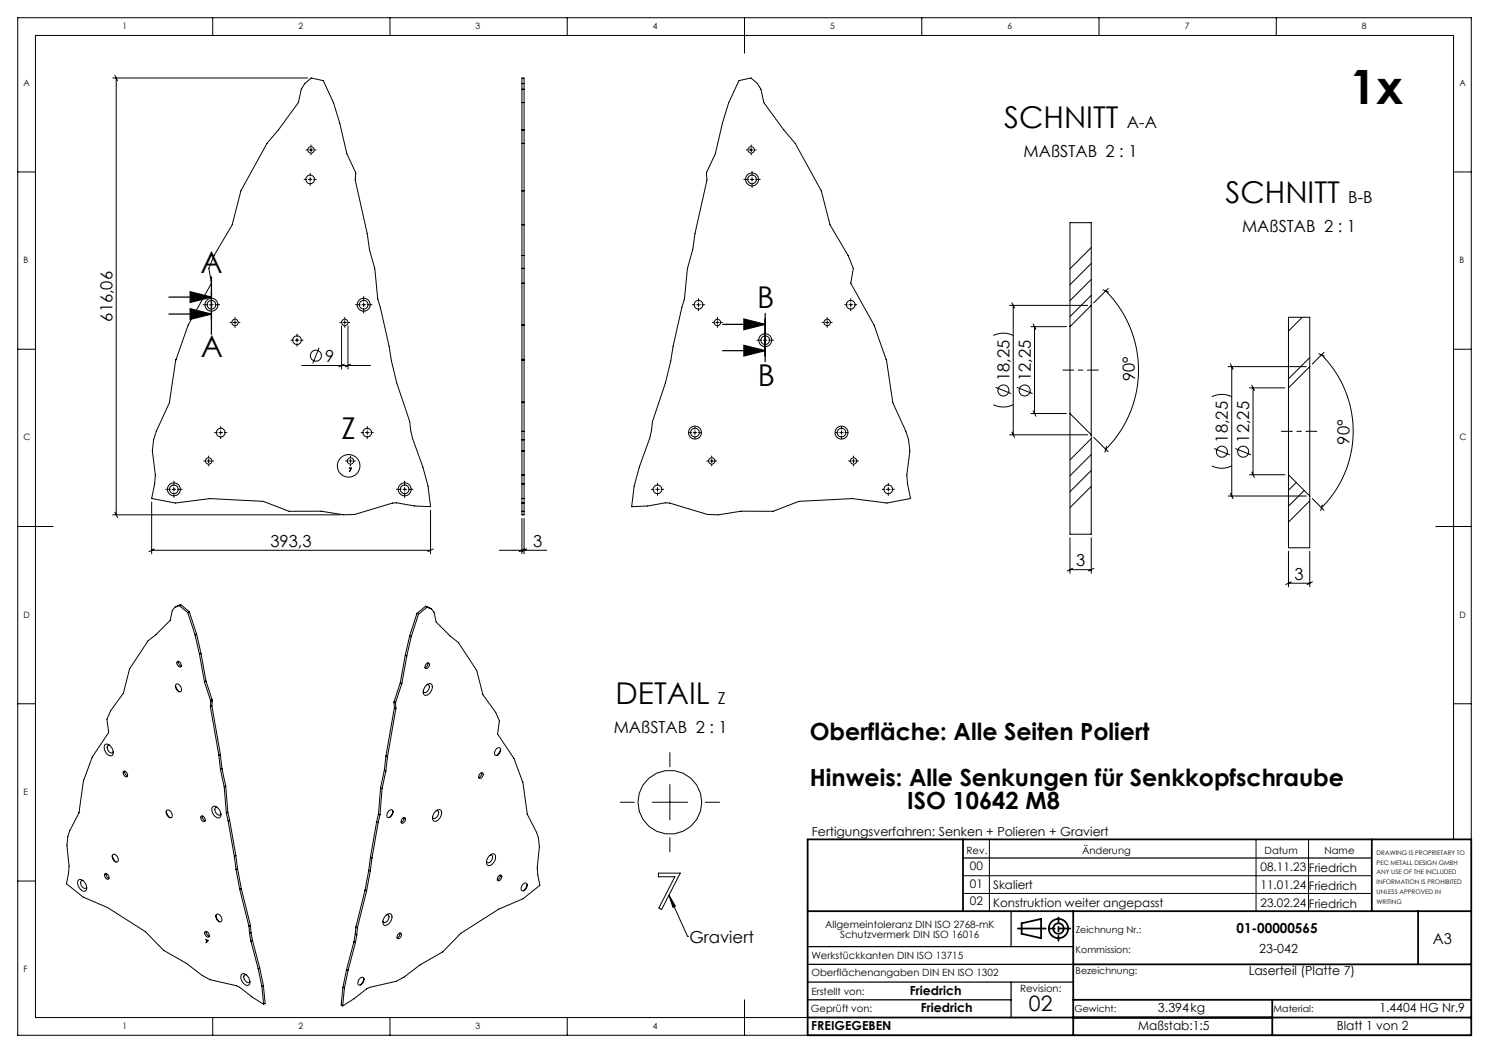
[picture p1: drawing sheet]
<svg xmlns="http://www.w3.org/2000/svg" width="420mm" height="297mm" viewBox="0 0 420 297" stroke-linecap="round" stroke-linejoin="round" font-family="sans-serif">
<g fill="none" stroke="#000" stroke-width=".28">
<path d="M60 5v5M110 5v5M160 5v5M210 5v10M260 5v5M310 5v5M360 5v5M31.8 22h55M32.4 21.2l.8 1.6M32.8 22v123.2M86 23.6l1.8-1.6 3.4 .7 2.9 6.4 1.8 5.7 1.9 8.6 2.5 5.2-.1 2.2 3.4 15 .6 4.6 1.5 5.4 .9 8.5 .7 2.4 2.5 11 .6 4.1 1.5 6.2 3.7 10.9 .2 2.4 .6 2.3 2.9 8.1 1.4 5.4 .7 5.8-4.5-.2-5-.9-1.2 .1-10.6 3.2-3.1 .1-6.4-1h-9.1l-7.2-2.8-15.1-.8-9.7 1.3-6.7-1.3 .8-4.1 .2-2.5-.8-6.8 .3-3.1 .8-2.5 3.7-8.1 1.8-12 3.5-9.8 6.5-11.8-.7-4.2 1.5-3.6 5.1-8.7 2.4-9.6 7.4-13.4 3.2-3.8 5.7-7.7 .8-3.7zM147.2 22h.6v123.2h-.6z"/>
<path d="M147.2 36.6h.6M147.2 28.9h.6M147.2 25.2h.6M147.2 23.6h.6M208.4 22.7l3.4-.7 1.9 1.6 .9 1.6 .9 3.7 5.6 7.7 3.2 3.8 7.4 13.4 2.4 9.6 5.1 8.7 1.5 3.6-.7 4.2 6.5 11.8 3.5 9.8 1.8 12 3.7 8.1 .8 2.5 .3 3.1-.8 6.8 .2 2.5 .8 4.1-6.6 1.3-9.8-1.3-15.1 .8-7.2 2.8h-9.1l-6.3 1-3.1-.1-10.7-3.2-1.2-.1-5 .9-4.5 .2 .7-5.8 1.4-5.4 3-8.1 .5-2.3 .2-2.4 3.7-10.9 1.5-6.2 .7-4.1 2.4-11 .8-2.4 .8-8.5 1.5-5.4 .6-4.6 3.4-15-.1-2.2 2.5-5.2 2-8.6 1.7-5.7zM5 48.5h5M85.8 50.6h.7M86.3 42.3h.4M87 50.6h1M87.2 42.3h1M87.5 48.9v.7M87.5 50.1v1"/>
<path d="M87.5 51.6v.7M87.7 40.9v.4M87.7 41.8v1M87.7 43.3v.4M88.5 50.6h.7M88.7 42.3h.4M147.2 53.8h.6M147.2 40.4h.6M209.8 50.6h1.3M210.5 42.3h.4M211.4 42.3h1M211.6 50.6h1"/>
<path d="M211.9 40.9v.4M211.9 41.8v1M211.9 43.3v.4M212.1 48.3v1.3M212.1 50.1v1M212.1 51.6v1.3M212.9 42.3h.4M213.1 50.6h1.4M410 48.5h5M147.2 79.9h.6M147.2 72.1h.6M147.2 75.7h.6"/>
<path d="M147.2 63.4h.6M307.8 69.8l-6 6M307.8 74.3l-6 6M307.8 78.8l-6 6M5 98.5h5M57.3 86h1.3M59.1 86h1M59.6 83.6v1.4M59.6 85.5v1M59.6 87v1.3M60.6 86h1.4M64.9 90.9h.4"/>
<path d="M65.8 90.9h1M66.3 89.5v.4M66.3 90.4v1M66.3 91.9v.4M67.3 90.9h.4M82.1 96h.7M83.3 96h1M83.8 94.2v.8M83.8 95.5v1M83.8 97v.7M84.8 96h.7M90 98.1l-1.8 4.4"/>
<path d="M95.9 90.9h.4M96.4 91.9v12.2M96.8 90.9h1M97.3 89.5v.4M97.3 90.4v1M97.3 91.9v.4M98.2 91.9v12.2M98.3 90.9h.4M100.3 86h1.3M102.1 86h1M102.6 83.6v1.4M102.6 85.5v1"/>
<path d="M102.6 87v1.3M103.6 86h1.3M147.2 91.7h.6M195.3 86h.7M196.5 86h1M197 84.2v.8M197 85.5v1M197 87v.7M198 86h.8M201 90.9h.4M201.9 90.9h1M202.4 89.5v.4"/>
<path d="M202.4 90.4v1M202.4 91.9v.4M203.4 90.9h.4M213.5 96h1.3M215.3 96h1M215.8 93.6v1.4M215.8 95.5v1M215.8 97v1.3M216.8 96h1.4M231.9 90.9h.4M232.8 90.9h1M233.3 89.5v.4"/>
<path d="M233.3 90.4v1M233.3 91.9v.4M234.3 90.9h.4M238.2 86h.8M239.5 86h1M240 84.2v.8M240 85.5v1M240 87v.7M241 86h.7M280.2 94.6a6.3 6.3 0 0 1 5.6 0M284.8 86.1h22M285.4 85.4l.8 1.5"/>
<path d="M285.8 86.1v36.5M290.8 92.1h10M291.4 91.4l.8 1.5M291.8 92.1v24.5M301.8 92.1v24.5M307.8 83.3l-6 6M307.8 86.1v36.5M307.8 86.1v-23.3h-6v29.3M307.8 86.1l-6 6M311.1 81.7l1.6 .7M311.9 82.1a31.6 31.6 0 0 1 0 44.6M312.6 81.3l-4.1 4.1"/>
<path d="M367.3 89.5l-3.9 3.9M372 99.8l1.5 .6M373.5 99.4l-3.4 3.3M410 98.5h5M85.1 103.1h19.4M97.1 102.7l-1.5 .8M98.9 102.7l-1.5 .8M147.2 113.5h.6M147.2 113.4h.6M147.2 101.5h.6M147.2 101.4h.6M280.2 114.1a6.3 6.3 0 0 0 5.6 0"/>
<path d="M280.8 109.2l4.4 1.8M286.8 109.2l4.4 1.8M290.8 116.6h10M291.4 115.9l.8 1.5M301.8 116.6v34.1h6M301.8 116.6l6 6M341.8 111.9a6.3 6.3 0 0 1 5.6 0M346.4 103.4h22M347.1 102.6l.7 1.6M347.4 103.4v36.5M352.4 109.4h10M353.1 108.6l.7 1.6"/>
<path d="M353.4 109.4v24.5M363.4 109.4v24.5M369.4 103.4v-13.9h-6v19.9M369.4 103.4v36.5M369.4 103.4l-6 6M369.4 100.9l-6 6M372.8 100.1a30.5 30.5 0 0 1 0 43.1M46.7 138h1.3M48.5 138h1M49 135.7v1.3M49 137.5v1M49 139v1.3"/>
<path d="M50 138h1.4M57.5 130h.4M58.4 130h1M58.9 128.6v.4M58.9 129.5v1M58.9 131v.4M59.9 130h.4M60.5 122h.8M61.8 122h1M62.3 120.3v.7M62.3 121.5v1M62.3 123v.7"/>
<path d="M63.3 122h.7M97.5 130h.4M98.4 130h1M98.5 132h.6l-.5 1 .4-.9zM98.9 128.6v.4M98.9 129.5v1M98.9 131v.4M99.9 130h.4M101.9 122h.7M103.1 122h1M103.6 120.3v.7M103.6 121.5v1"/>
<path d="M103.6 123v.7M104.6 122h.7M111.8 138h1.3M113.6 138h1M114.1 135.7v1.3M114.1 137.5v1M114.1 139v1.3M115.1 138h1.4M147.2 136.5h.6M147.2 127.2h.6M147.2 134h.6M147.2 124.1h.6"/>
<path d="M147.2 121.6h.6M183.7 138h.8M185 138h1M185.5 136.3v.7M185.5 137.5v1M185.5 139v.7M186.5 138h.7M194.3 122h.7M195.5 122h1M196 120.3v.7M196 121.5v1M196 123v.7"/>
<path d="M197 122h.8M199.4 130h.4M200.3 130h1M200.8 128.6v.4M200.8 129.5v1M200.8 131v.4M201.8 130h.4M235.6 122h.8M236.9 122h1M237.4 120.3v.7M237.4 121.5v1M237.4 123v.7"/>
<path d="M238.4 122h.7M239.4 130h.4M240.3 130h1M240.8 128.6v.4M240.8 129.5v1M240.8 131v.4M241.8 130h.4M248.8 138h.8M250.1 138h1M250.6 136.3v.7M250.6 137.5v1M250.6 139v.7"/>
<path d="M251.6 138h.7M284.8 122.6h22M285.4 121.9l.8 1.5M307.8 123.7l-6 6M307.8 128.2l-6 6M307.8 132.7l-6 6M307.8 137.2l-6 6M307.8 122.6v28.1M308.5 123.3l4.1 4.1M312.1 125.9l-.4 1.6M341.8 131.4a6.3 6.3 0 0 0 5.6 0M342.4 126.5l4.5 1.8"/>
<path d="M346.4 139.9h22M347.1 139.1l.7 1.6M348.4 126.5l4.5 1.8M352.4 133.9h10M353.1 133.1l.7 1.6M363.4 133.9v20.6h6v-14.6M363.4 133.9l6 6M365.6 136.1l-2.2 2.2M367.9 138.3l-4.5 4.5M5 148.5h10M31.8 145.2h64.2M32.4 144.4l.8 1.6"/>
<path d="M42.8 155.2h78.6M42.8 141.6v14.6M43.5 154.8l-1.5 .8M121.4 143.9v12.3M122.2 154.8l-1.5 .8M140.9 155.2h13.3M147.2 146.2v10M147.2 140.6h.6M147.2 141.9h.6M147.2 144.2h.6M147.8 146.2v10M148 154.8l-1.5 .8"/>
<path d="M148.6 154.8l-1.5 .8M301.8 151.7v10M307.8 150.6v.1M307.8 151.7v10M363.4 155.5v10M369.4 141.3l-6 6M369.4 155.5v10M370.1 140.6l3.4 3.3M373 142.4l-.5 1.6M405 148.5h10M49.3 171.3l-.7 .9-.6 2.8-4 4-2.3 1.8-5.2 7.9-1.7 6.8-3.6 5-1 2.4 .5 3.7-4.7 6.9-2.5 6.6-1.2 9.1-2.6 5.1-.6 1.7-.2 2.4 .6 5.9-.2 1.9-.6 3.1 4.8 3.7 6.9 3 10.6 6.8 5.1 5.2 6.4 3.7 4.6 3.4 2.1 1.2 7.6 1.7 .8 .5 3.6 2.8 3.2 2M50.6 170.8l-1.3 .5"/>
<path d="M50.6 170.8l2.4 2M51 170.5l-.4 .3M51 170.5l2.4 2M51 170.5l-1.7 .8M53 172.8l2 6.3M53.4 172.5l-.4 .3M53.4 172.5l2.1 6.4M55 179.1l1.3 5.4M55.5 178.9l-.5 .2M55.5 178.9l1.2 5.4M115.6 179.3l.4 .3M115.6 179.3l-1.3 5.4"/>
<path d="M116 179.6l-1.3 5.4M117.6 173l.4 .2M117.6 173l-2 6.3M118 173.2l-2 6.4M120 171l.5 .2M120 171l-2.4 2M120 171l1.7 .8M120.5 171.2l1.2 .6M120.5 171.2l-2.5 2M121.7 171.8l.7 .9 .6 2.7 4 4 2.3 1.8 5.2 7.9 1.7 6.9 3.6 4.9 1.1 2.4-.5 3.7 4.6 7 2.5 6.6 1.2 9.1 2.7 5.1 .5 1.6 .2 2.4-.6 5.9 .2 2 .6 3-4.7 3.8-6.9 2.9-10.7 6.8-5.1 5.3-6.4 3.6-4.5 3.5-2.2 1.2-7.6 1.7-.8 .4-3.5 2.8-3.2 2M301.8 160.7h6M302.6 160.3l-1.6 .8"/>
<path d="M308.6 160.3l-1.6 .8M363.4 164.5h6M364.2 164.1l-1.5 .8M370.2 164.1l-1.5 .8M5 198.5h5M49.5 193.3l.4 1 .6 .8M49.7 193a1.33 1.33 0 0 1 1.3 .7 1.33 1.33 0 0 1-.2 1.4 1.49 1.49 0 0 1-1.1-2.1zM50 186.6a.89 .89 0 0 1 1 .5 .89 .89 0 0 1-.2 1 1.18 1.18 0 0 1-.8-1.5zM50.3 186.5a1.27 1.27 0 0 0 .8 1.4M56.3 184.5l1.4 7.8M56.7 184.3l-.4 .2M56.7 184.3l1.4 7.8"/>
<path d="M57.7 192.3l1.7 5.3M58.1 192.1l-.4 .2M58.1 192.1l1.7 5.2M59.3 199.4l2.4 13.6M59.4 197.6l.1 .3M59.5 197.9l-.2 1.5M59.8 199.1l-.5 .3M59.8 199.1l2.4 13.7M59.8 197.3l-.4 .3M59.8 197.3l.1 .3M59.9 197.6l-.4 .3M59.9 197.6l-.1 1.5"/>
<path d="M111.1 198.1l.5 .2M111.1 198.1l.1 1.5M111.2 197.8l.4 .2M111.2 197.8l-.1 .3M111.2 199.6l.5 .2M111.2 199.6l-2.3 13.6M111.6 198.3l.1 1.5M111.6 198v.3M111.7 199.8l-2.4 13.7M112.9 192.5l.4 .3M112.9 192.5l-1.7 5.3M113.3 192.8l-1.7 5.2"/>
<path d="M114.3 184.7l.4 .3M114.3 184.7l-1.4 7.8M114.7 185l-1.4 7.8M120.2 193.4a.98 .98 0 0 1 1.4-.5 .98 .98 0 0 1 .3 1.5 1.95 1.95 0 0 1-2.1 1.7 1.95 1.95 0 0 1 .4-2.7zM120.2 187.3a.52 .52 0 0 1 .8-.3 .52 .52 0 0 1 0 .9 .6 .6 0 0 1-.4 .6 .6 .6 0 0 1-.7-.4zM120.4 193.1a.65 .65 0 0 1 .7 .4 .65 .65 0 0 1-.1 .7 1.07 1.07 0 0 1-1.5 .9l-.1-.2M120.7 187a1.27 1.27 0 0 1-.8 1.3M410 198.5h5M29.6 210.1a1.56 1.56 0 0 1 2.1 1.2 1.14 1.14 0 0 1-.5 1.9 2.4 2.4 0 0 1-1.6-3.1zM30.9 210.2a.65 .65 0 0 0-.7 .3 .65 .65 0 0 0 .1 .8 1.07 1.07 0 0 0 1.6 .9v-.2M34.8 217.6a.89 .89 0 0 1 1 .5 .89 .89 0 0 1-.2 1 1.18 1.18 0 0 1-.8-1.5zM35.2 217.5a1.28 1.28 0 0 0 .8 1.4"/>
<path d="M61.7 213l.5 4.1M62.2 212.8l-.5 .2M62.2 212.8l.4 4M62.2 217.1l1 4.9M62.6 216.8l-.4 .3M62.6 216.8l1.1 5M108.4 217.3l.4 .2M108.4 217.3l-1.1 4.9M108.8 217.5l-1 5M108.9 213.2l.4 .3M108.9 213.2l-.5 4.1M109.3 213.5l-.5 4"/>
<path d="M135.4 218.2a.52 .52 0 0 1 .8-.2 .52 .52 0 0 1 0 .8 .6 .6 0 0 1-.5 .7 .6 .6 0 0 1-.7-.4zM135.8 218a1.28 1.28 0 0 1-.8 1.3M140 211.2a.67 .67 0 0 1 1-.2 .67 .67 0 0 1 .1 1 1.07 1.07 0 0 1-1.5 .9l-.1-.7zM141.2 211.3l-.4 1-.6 .8M188.9 212.3v4M46.9 228.8l.3 1 .7 .8M47.1 228.5a1.33 1.33 0 0 1 1.3 .7 1.33 1.33 0 0 1-.2 1.5 1.49 1.49 0 0 1-1.1-2.2zM56.7 230.2a.89 .89 0 0 1 1 .5 .89 .89 0 0 1-.2 1.1 1.18 1.18 0 0 1-.8-1.6zM57.1 230.1a1.28 1.28 0 0 0 .8 1.4M60 227.6a1.56 1.56 0 0 1 2.1 1.2 1.14 1.14 0 0 1-.6 1.9 2.4 2.4 0 0 1-1.5-3.1zM61.3 227.7a.65 .65 0 0 0-.7 .4 .65 .65 0 0 0 .1 .7 1.07 1.07 0 0 0 1.5 .9l.1-.2M63.2 222l.6 7.4"/>
<path d="M63.7 221.8l-.5 .2M63.7 221.8l.6 7.3M63.8 229.4l.6 2.2M64.3 229.1l-.5 .3M64.3 229.1l.5 2.2M64.4 231.6l1.7 9.9M64.8 231.3l1.7 10M64.8 231.3l-.4 .3M106.2 231.8l.5 .2M106.2 231.8l-1.7 10M106.7 232l-1.8 10M106.8 229.6l.4 .2"/>
<path d="M106.8 229.6l-.6 2.2M107.2 229.8l-.5 2.2M107.3 222.2l.5 .3M107.3 222.2l-.5 7.4M107.8 222.5l-.6 7.3M109.7 228.7a.67 .67 0 0 1 1-.2 .67 .67 0 0 1 .1 1 1.07 1.07 0 0 1-1.6 .9v-.9zM110.8 228.8l-.3 1-.7 .8M113.5 230.9a.52 .52 0 0 1 .8-.2 .52 .52 0 0 1 0 .8 .6 .6 0 0 1-.5 .7 .6 .6 0 0 1-.7-.4zM113.9 230.6a1.27 1.27 0 0 1-.8 1.4M122.8 228.9a.98 .98 0 0 1 1.4-.5 .98 .98 0 0 1 .3 1.5 1.95 1.95 0 0 1-2.1 1.7 1.95 1.95 0 0 1 .4-2.7zM123 228.7a.65 .65 0 0 1 .7 .3 .65 .65 0 0 1-.1 .8 1.07 1.07 0 0 1-1.5 .9l-.1-.2M174.9 226.3h4"/>
<path d="M183.9 226.3h10M188.9 221.3v10M188.9 236.3v4M198.9 226.3h4M227.8 236.8v55.2M279.1 236.8v20.2M354.3 236.8v20.2M369.1 236.8v20.2M410 236.8v-226.8h-400v277h217.8M415 236.8v-231.8h-410v287h410M5 248.5h5M22.1 248.3a1.56 1.56 0 0 1 2.1 1.2 1.14 1.14 0 0 1-.5 1.9 2.4 2.4 0 0 1-1.6-3.1z"/>
<path d="M23.4 248.4a.65 .65 0 0 0-.7 .3 .65 .65 0 0 0 .1 .8 1.07 1.07 0 0 0 1.6 .9v-.2M29.6 246.5a.89 .89 0 0 1 1 .4 .89 .89 0 0 1-.2 1.1 1.18 1.18 0 0 1-.8-1.5zM29.9 246.4a1.27 1.27 0 0 0 .8 1.4M31.7 241.3l.3 1 .7 .8M31.9 241a1.33 1.33 0 0 1 1.2 .7 1.33 1.33 0 0 1-.1 1.4 1.5 1.5 0 0 1-1.1-2.1zM60.9 258.2l.3 1 .7 .8M61.1 257.9a1.33 1.33 0 0 1 1.3 .7 1.33 1.33 0 0 1-.2 1.4 1.49 1.49 0 0 1-1.1-2.1zM66.1 241.5l.5 3.7M66.5 241.3l-.4 .2M66.5 241.3l.5 3.7M66.6 245.2l1 5.7M67 245l-.4 .2"/>
<path d="M67 245l1.1 5.6M67.6 250.9l2.6 10.4M68.1 250.6l-.5 .3M68.1 250.6l2.5 10.4M103 251.1l.4 .2M103 251.1l-2.6 10.4M103.4 251.3l-2.6 10.4M104 245.4l.4 .3M104 245.4l-1 5.7M104.4 245.7l-1 5.6M104.5 241.8l.4 .2M104.5 241.8l-.5 3.6"/>
<path d="M104.9 242l-.5 3.7M108.8 258.3a.98 .98 0 0 1 1.4-.5 .98 .98 0 0 1 .3 1.4 1.95 1.95 0 0 1-2.1 1.7 1.95 1.95 0 0 1 .4-2.6zM109 258a.65 .65 0 0 1 .7 .4 .65 .65 0 0 1-.1 .7 1.07 1.07 0 0 1-1.5 .9l-.1-.2M138 241.4a.98 .98 0 0 1 1.4-.5 .98 .98 0 0 1 .3 1.5 1.95 1.95 0 0 1-2.1 1.7 1.95 1.95 0 0 1 .4-2.7zM138.3 241.2a.65 .65 0 0 1 .7 .3 .65 .65 0 0 1-.2 .8 1.07 1.07 0 0 1-1.5 .9l-.1-.2M140.6 247.1a.52 .52 0 0 1 .8-.2 .52 .52 0 0 1 0 .8 .6 .6 0 0 1-.4 .7 .6 .6 0 0 1-.7-.4zM141.1 246.8a1.27 1.27 0 0 1-.8 1.4M147.5 249.4a.67 .67 0 0 1 1-.2 .67 .67 0 0 1 .1 1 1.07 1.07 0 0 1-1.5 .9l-.1-.7zM148.7 249.5l-.4 .9-.6 .8M185.7 246.3h6.2l-5.3 10.2-.8-.4 4.6-8.8h-4.7zM188.7 252.5l1.8 3.1-.7 .3zM188.7 252.5l5.2 11.6"/>
<path d="M271.6 252h115.3M271.6 247h115.3M57.9 262.8a.89 .89 0 0 1 1 .5 .89 .89 0 0 1-.2 1 1.18 1.18 0 0 1-.8-1.5zM58.2 265.8h.1M58.2 262.7a1.27 1.27 0 0 0 .8 1.4M58.5 265.3h.1M58.5 265.3l-.3-.3 .4 .3-.4 .5M58.5 265.3l-.3 .5M68.1 274.8a1.56 1.56 0 0 1 2.2 1.3 1.14 1.14 0 0 1-.6 1.8 2.4 2.4 0 0 1-1.6-3.1zM69.4 275a.65 .65 0 0 0-.7 .3 .65 .65 0 0 0 .2 .8 1.07 1.07 0 0 0 1.5 .9l.1-.2M70.2 261.3l.2 2M70.4 263.3l.4 2.1"/>
<path d="M70.6 261l-.4 .3M70.6 261l.2 2M70.8 265.4l2 7.8M70.8 263l-.4 .3M70.8 263l.4 2.2M71.2 265.2l-.4 .2M71.2 265.2l2.1 7.8M72.8 273.2l1.1 5M73.3 273l-.5 .2M73.3 273l1 5M73.9 278.2l.5 5.1M74.3 278l-.4 .2"/>
<path d="M74.3 278l.5 5-.4 .3M96.7 278.4l.5 .3M96.7 278.4l-.5 5.1 .5 .2M97.2 278.7l-.5 5M97.8 273.4l.4 .3M97.8 273.4l-1.1 5M98.2 273.7l-1 5M99.8 265.6l.5 .3M99.8 265.6l-2 7.8M100.2 263.5l.4 .2M100.2 263.5l-.4 2.1M100.3 265.9l-2.1 7.8"/>
<path d="M100.4 261.5l.4 .2M100.4 261.5l-.2 2M100.6 263.7l-.3 2.2M100.8 261.7l-.2 2M101.5 276a.67 .67 0 0 1 1-.3 .67 .67 0 0 1 .1 1.1 1.07 1.07 0 0 1-1.6 .8v-.9zM102.7 276l-.4 1-.7 .8M112.4 263.4a.52 .52 0 0 1 .7-.2 .52 .52 0 0 1 .1 .8 .6 .6 0 0 1-.5 .7 .6 .6 0 0 1-.7-.4zM112.8 263.2a1.27 1.27 0 0 1-.8 1.3M193.9 264.1h.1M60 287v5M110 287v5M160 287v5"/>
<path d="M210 282v10"/>
<circle cx="87.5" cy="50.6" r="1.22"/>
<circle cx="87.7" cy="42.3" r=".9"/>
<circle cx="211.9" cy="42.3" r=".9"/>
<circle cx="212.1" cy="50.6" r="1.83"/>
<circle cx="212.1" cy="50.6" r="1.22"/>
<circle cx="59.6" cy="86" r="1.82"/>
<circle cx="59.6" cy="86" r="1.23"/>
<circle cx="66.3" cy="90.9" r=".9"/>
<circle cx="83.8" cy="96" r="1.22"/>
<circle cx="97.3" cy="90.9" r=".9"/>
<circle cx="102.6" cy="86" r="1.23"/>
<circle cx="102.6" cy="86" r="1.82"/>
<circle cx="197" cy="86" r="1.23"/>
<circle cx="202.4" cy="90.9" r=".9"/>
<circle cx="215.8" cy="96" r="1.82"/>
<circle cx="215.8" cy="96" r="1.22"/>
<circle cx="233.3" cy="90.9" r=".9"/>
<circle cx="240" cy="86" r="1.23"/>
<circle cx="89.1" cy="100.3" r="1.56"/>
<circle cx="283" cy="110.1" r="1.56"/>
<circle cx="289" cy="110.1" r="1.56"/>
<circle cx="49" cy="138" r="1.23"/>
<circle cx="49" cy="138" r="1.82"/>
<circle cx="58.9" cy="130" r=".9"/>
<circle cx="62.3" cy="122" r="1.23"/>
<circle cx="98.3" cy="131.4" r="3.2"/>
<circle cx="98.9" cy="130" r=".9"/>
<circle cx="103.6" cy="122" r="1.23"/>
<circle cx="114.1" cy="138" r="1.22"/>
<circle cx="114.1" cy="138" r="1.82"/>
<circle cx="185.5" cy="138" r="1.22"/>
<circle cx="196" cy="122" r="1.23"/>
<circle cx="196" cy="122" r="1.83"/>
<circle cx="200.8" cy="130" r=".9"/>
<circle cx="237.4" cy="122" r="1.23"/>
<circle cx="237.4" cy="122" r="1.82"/>
<circle cx="240.8" cy="130" r=".9"/>
<circle cx="250.6" cy="138" r="1.22"/>
<circle cx="344.7" cy="127.4" r="1.56"/>
<circle cx="350.7" cy="127.4" r="1.56"/>
<circle cx="188.9" cy="226.3" r="9"/>
</g>
<g fill="none" stroke="#000" stroke-width=".35">
<path d="M59.6 78.1v16.2M47.6 83.8h12M47.6 88.6h12M53.6 82.3l6 1.5-6 1.5zM53.6 87.1l6 1.5-6 1.5zM203.8 91.5h12M203.8 98.9h12M209.8 90l6 1.5-6 1.5zM209.8 97.4l6 1.5-6 1.5zM215.8 88.4v13.6M271.6 242h115.3M285.2 257v10"/>
<path d="M227.8 277h74.9M227.8 267h74.9M227.8 272h74.9M285.2 277v10M227.8 282h57.4"/>
</g>
<g fill="none" stroke="#000" stroke-width=".5">
<path d="M227.8 236.8h187.2v55.2h-187.2zM271.6 236.8v20.2M386.9 236.8v20.2M227.8 257h187.2M302.7 257v35M400 257v15M288.2 260.4l5.5-1.2v5.4l-5.5-1.2zM302.7 272h112.3M227.8 287h187.2M302.7 282h112.3M358.9 282v10"/>
<circle cx="298.6" cy="261.9" r="2.72"/>
<circle cx="298.6" cy="261.9" r="1.47"/>
</g>
<path d="M309.8 104.4h-10M371.4 121.7h-10" fill="none" stroke="#000" stroke-width=".28" stroke-dasharray="15.2 1.3 1.3 1.3" stroke-dashoffset="12.1"/>
<path d="M287.1 261.9h14.8" fill="none" stroke="#000" stroke-width=".5" stroke-dasharray="15.2 1.3 1.3 1.3" stroke-dashoffset="7.4"/>
<path d="M298.6 258.7v6.6" fill="none" stroke="#000" stroke-width=".5" stroke-dasharray="15.2 1.3 1.3 1.3" stroke-dashoffset="13.8"/>
<g fill="#000">
<path d="M188.7 252.5l1.8 3.1-.7 .3z"/>
<path d="M53.6 82.3l6 1.5-6 1.5zM53.6 87.1l6 1.5-6 1.5z"/>
<path d="M209.8 90l6 1.5-6 1.5zM209.8 97.4l6 1.5-6 1.5z"/>
</g>
<text font-size="13.3" x="380.8" y="29.4">1x</text>
<g font-size="8.5">
<text x="283.3" y="36.2">SCHNITT</text>
<text x="345.7" y="57.2">SCHNITT</text>
<text x="56.6" y="77">A</text>
<text x="213.6" y="86.9">B</text>
<text x="56.7" y="100.6">A</text>
<text x="213.8" y="108.8">B</text>
<text x="96.3" y="123.9">Z</text>
<text x="173.6" y="198.7">DETAIL</text>
</g>
<g font-size="6.7">
<text x="228.4" y="208.8">Oberfläche: Alle Seiten Poliert</text>
<text x="228.4" y="221.8">Hinweis: Alle Senkungen für Senkkopfschraube</text>
<text x="255.9" y="228.2">ISO 10642 M8</text>
</g>
<text font-size="6" x="290.2" y="285.2">02</text>
<g font-size="4.7">
<text x="317.9" y="36.2">A-A</text>
<text x="288.7" y="44.4">MAßSTAB 2 : 1</text>
<text x="380.3" y="57.2">B-B</text>
<text x="350.4" y="65.4">MAßSTAB 2 : 1</text>
<text x="31.8" y="90.7" transform="rotate(-90 31.8 90.7)">616,06</text>
<text x="91.7" y="102">9</text>
<text x="284.7" y="107.6" transform="rotate(-90 284.7 107.6)">18,25</text>
<text x="290.7" y="107.6" transform="rotate(-90 290.7 107.6)">12,25</text>
<text x="320.2" y="107.5" transform="rotate(-91 320.2 107.5)">90°</text>
<text x="346.4" y="124.8" transform="rotate(-90 346.4 124.8)">18,25</text>
<text x="352.4" y="124.8" transform="rotate(-90 352.4 124.8)">12,25</text>
<text x="380.7" y="125.4" transform="rotate(-90 380.7 125.4)">90°</text>
<text x="76.3" y="154.2">393,3</text>
<text x="150.4" y="154.2">3</text>
<text x="303.5" y="159.7">3</text>
<text x="365.1" y="163.5">3</text>
<text x="202.5" y="198.6">Z</text>
<text x="173.1" y="206.9">MAßSTAB 2 : 1</text>
<text x="194.5" y="265.9">Graviert</text>
</g>
<text font-size="4.2" x="404.2" y="266.2">A3</text>
<text font-size="3.9" x="348.8" y="263.3">01-00000565</text>
<g font-size="3.5">
<text x="229" y="235.7">Fertigungsverfahren: Senken + Polieren + Graviert</text>
<text x="355.2" y="268.8">23-042</text>
<text x="352.2" y="275.1">Laserteil (Platte 7)</text>
<text x="256.6" y="280.5">Friedrich</text>
<text x="259.8" y="285.5">Friedrich</text>
<text x="326.6" y="285.5">3.394kg</text>
<text x="389.1" y="285.5">1.4404 HG Nr.9</text>
<text x="228.8" y="290.6">FREIGEGEBEN</text>
<text x="321" y="290.6">Maßstab:1:5</text>
<text x="377.1" y="290.6">Blatt 1 von 2</text>
</g>
<g font-size="3.3">
<text x="273.6" y="245.4">00</text>
<text x="355.5" y="245.8">08.11.23</text>
<text x="273.6" y="250.4">01</text>
<text x="280.1" y="250.8">Skaliert</text>
<text x="355.5" y="250.8">11.01.24</text>
<text x="369.2" y="246">Friedrich</text>
<text x="369.2" y="251">Friedrich</text>
<text x="273.6" y="255.4">02</text>
<text x="280.1" y="255.8">Konstruktion weiter angepasst</text>
<text x="355.5" y="255.8">23.02.24</text>
<text x="369.2" y="256">Friedrich</text>
</g>
<g font-size="2.8">
<text x="272.6" y="240.7">Rev.</text>
<text x="305.2" y="240.7">Änderung</text>
<text x="356.7" y="240.7">Datum</text>
<text x="373.6" y="240.7">Name</text>
<text x="232.7" y="261.8">Allgemeintoleranz DIN ISO 2768-mK</text>
<text x="237" y="264.6">Schutzvermerk DIN ISO 16016</text>
<text x="228.9" y="270.4">Werkstückkanten DIN ISO 13715</text>
<text x="228.9" y="275.3">Oberflächenangaben DIN EN ISO 1302</text>
<text x="228.9" y="280.6">Erstellt von:</text>
<text x="287.7" y="279.8">Revision:</text>
<text x="228.7" y="285.5">Geprüft von:</text>
</g>
<g font-size="2.7">
<text x="303.4" y="263.3">Zeichnung Nr.:</text>
<text x="303.4" y="268.8">Kommission:</text>
<text x="303.4" y="274.7">Bezeichnung:</text>
<text x="303.1" y="285.5">Gewicht:</text>
<text x="359.2" y="285.5">Material:</text>
</g>
<g font-size="2.5">
<text x="34.6" y="8.2">1</text>
<text x="84.2" y="8.2">2</text>
<text x="134.2" y="8.2">3</text>
<text x="184.2" y="8.2">4</text>
<text x="234.2" y="8.2">5</text>
<text x="284.2" y="8.2">6</text>
<text x="334.2" y="8.2">7</text>
<text x="384.2" y="8.2">8</text>
<text x="6.7" y="24.2">A</text>
<text x="411.7" y="24.2">A</text>
<text x="6.7" y="74.2">B</text>
<text x="411.7" y="74.2">B</text>
<text x="6.7" y="124.2">C</text>
<text x="411.7" y="124.2">C</text>
<text x="6.7" y="174.2">D</text>
<text x="411.7" y="174.2">D</text>
<text x="6.7" y="224.2">E</text>
<text x="6.7" y="274.2">F</text>
<text x="34.6" y="290.2">1</text>
<text x="84.2" y="290.2">2</text>
<text x="134.2" y="290.2">3</text>
<text x="184.2" y="290.2">4</text>
</g>
<g font-size="1.8">
<text x="388.3" y="241.1">DRAWING IS PROPRIETARY TO</text>
<text x="388.3" y="243.9">PEC METALL DESIGN GMBH</text>
<text x="388.3" y="246.6">ANY USE OF THE INCLUDED</text>
<text x="388.3" y="249.4">INFORMATION IS PROHIBITED</text>
<text x="388.3" y="252.2">UNLESS APPROVED IN</text>
<text x="388.3" y="254.9">WRITING</text>
</g>
</svg>
